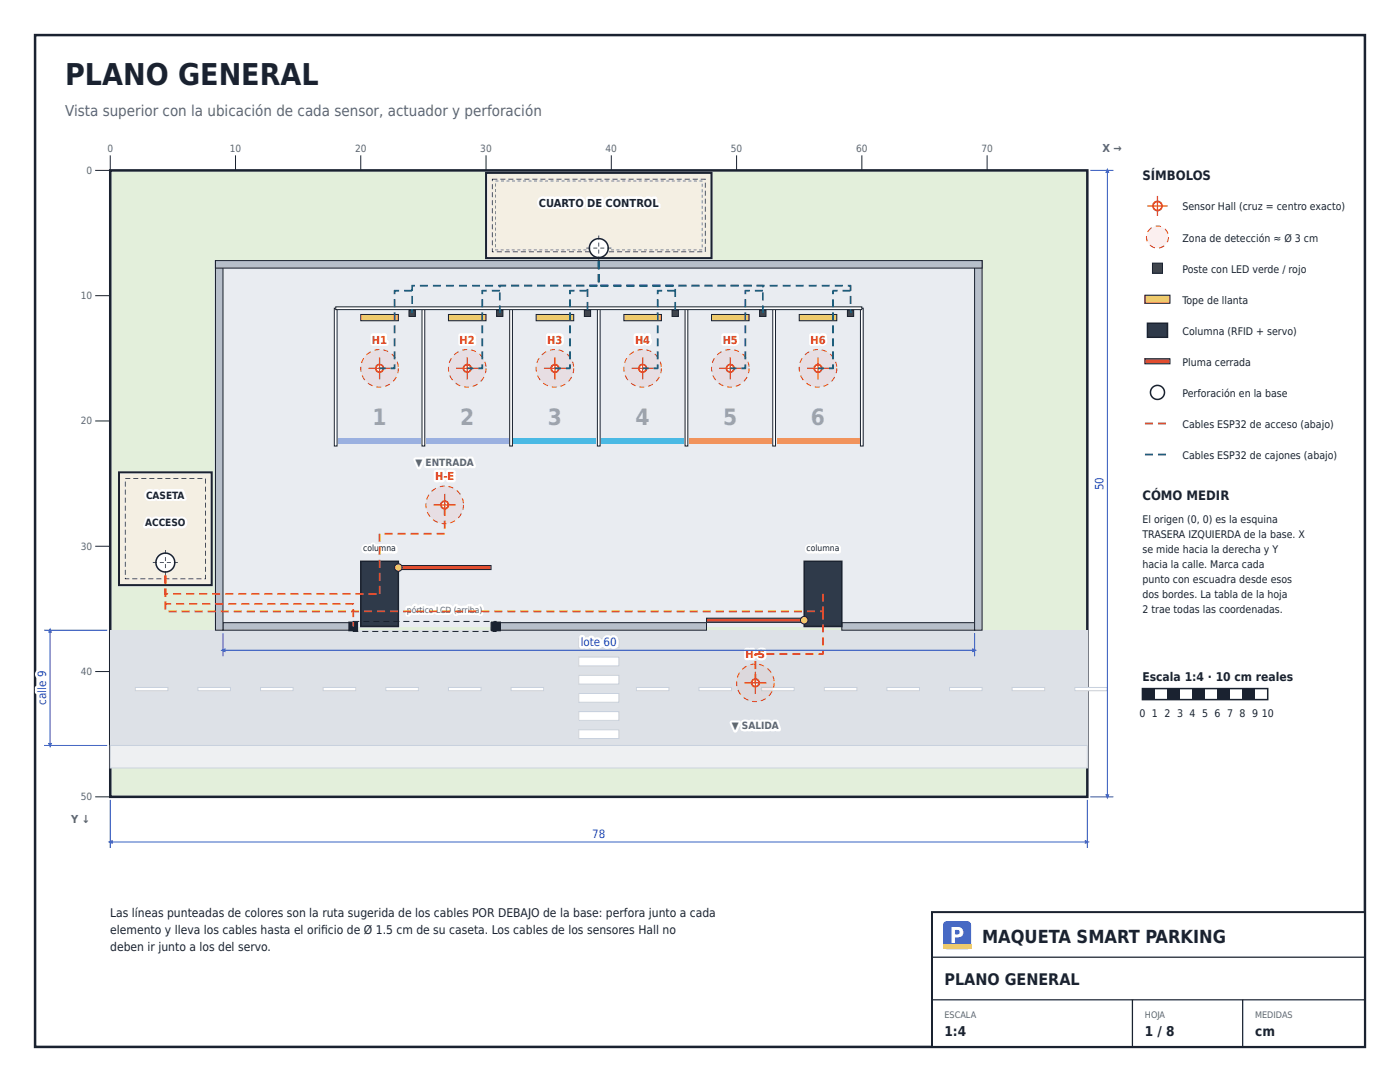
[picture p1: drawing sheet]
<svg xmlns="http://www.w3.org/2000/svg" width="279mm" height="216mm" viewBox="0 0 279 216" stroke-linecap="round" stroke-linejoin="round" font-family="sans-serif">
<path d="M7 7h265.4v201.9h-265.4z" fill="none" stroke="#1a2230" stroke-width=".5"/>
<path d="M186 182h86.4v26.9h-86.4z" fill="#fff"/>
<path d="M186 182h86.4v26.9h-86.4z" fill="none" stroke="#1a2230" stroke-width=".4"/>
<path d="M186 191h86.4M186 199.5h86.4M226 199.5v9.4M248 199.5v9.4" fill="none" stroke="#1a2230" stroke-width=".25"/>
<path d="M188.4 184l.6-.2h4a.8 .8 0 0 1 .8 .8v4a.8 .8 0 0 1-.8 .8h-4a.8 .8 0 0 1-.8-.8v-4z" fill="#1d4ed8"/>
<path d="M188.2 188.5h5.6v.9h-5.6z" fill="#f3c63f"/>
<g fill="none" stroke="#1a2230" stroke-width=".2">
<path d="M22 31v3h-3M47 31v3M72 31v3M97 31v3M122 31v3M147 31v3M172 31v3M197 31v3M19 59h3M19 84h3M19 109h3M19 134h3"/>
<path d="M19 159h3"/>
</g>
<path d="M22 34h195v125h-195z" fill="#e3efdb"/>
<path d="M22 34h195v125h-195z" fill="none" stroke="#1a2230" stroke-width=".5"/>
<path d="M44.5 53.5h150v71.5h-150z" fill="#e9ecf1"/>
<path d="M22 125.7h195v23h-195z" fill="#dde1e7"/>
<path d="M22 148.7h195v4.5h-195z" fill="#eef0f2"/>
<path d="M22 148.7h195v4.5h-195z" fill="none" stroke="#c9d1dc" stroke-width=".2"/>
<path d="M44.5 124.2h26.5v1.5h-26.5z" fill="#b7bfca"/>
<path d="M44.5 124.2h26.5v1.5h-26.5z" fill="none" stroke="#1a2230" stroke-width=".2"/>
<path d="M98 124.2h43v1.5h-43z" fill="#b7bfca"/>
<path d="M98 124.2h43v1.5h-43z" fill="none" stroke="#1a2230" stroke-width=".2"/>
<path d="M168 124.2h26.5v1.5h-26.5z" fill="#b7bfca"/>
<path d="M168 124.2h26.5v1.5h-26.5z" fill="none" stroke="#1a2230" stroke-width=".2"/>
<path d="M43 52h1.5v73.7h-1.5z" fill="#b7bfca"/>
<path d="M43 52h1.5v73.7h-1.5z" fill="none" stroke="#1a2230" stroke-width=".2"/>
<path d="M194.5 52h1.5v73.7h-1.5z" fill="#b7bfca"/>
<path d="M194.5 52h1.5v73.7h-1.5z" fill="none" stroke="#1a2230" stroke-width=".2"/>
<path d="M43 52h153v1.5h-153z" fill="#b7bfca"/>
<path d="M43 52h153v1.5h-153z" fill="none" stroke="#1a2230" stroke-width=".2"/>
<path d="M27 137.2h6.5v.6h-6.5z" fill="#fff"/>
<path d="M27 137.2h6.5v.6h-6.5z" fill="none" stroke="#c9d1dc" stroke-width=".2"/>
<path d="M39.5 137.2h6.5v.6h-6.5z" fill="#fff"/>
<path d="M39.5 137.2h6.5v.6h-6.5z" fill="none" stroke="#c9d1dc" stroke-width=".2"/>
<path d="M52 137.2h6.5v.6h-6.5z" fill="#fff"/>
<path d="M52 137.2h6.5v.6h-6.5z" fill="none" stroke="#c9d1dc" stroke-width=".2"/>
<path d="M64.5 137.2h6.5v.6h-6.5z" fill="#fff"/>
<path d="M64.5 137.2h6.5v.6h-6.5z" fill="none" stroke="#c9d1dc" stroke-width=".2"/>
<path d="M77 137.2h6.5v.6h-6.5z" fill="#fff"/>
<path d="M77 137.2h6.5v.6h-6.5z" fill="none" stroke="#c9d1dc" stroke-width=".2"/>
<path d="M89.5 137.2h6.5v.6h-6.5z" fill="#fff"/>
<path d="M89.5 137.2h6.5v.6h-6.5z" fill="none" stroke="#c9d1dc" stroke-width=".2"/>
<path d="M102 137.2h6.5v.6h-6.5z" fill="#fff"/>
<path d="M102 137.2h6.5v.6h-6.5z" fill="none" stroke="#c9d1dc" stroke-width=".2"/>
<path d="M127 137.2h6.5v.6h-6.5z" fill="#fff"/>
<path d="M127 137.2h6.5v.6h-6.5z" fill="none" stroke="#c9d1dc" stroke-width=".2"/>
<path d="M139.5 137.2h6.5v.6h-6.5z" fill="#fff"/>
<path d="M139.5 137.2h6.5v.6h-6.5z" fill="none" stroke="#c9d1dc" stroke-width=".2"/>
<path d="M152 137.2h6.5v.6h-6.5z" fill="#fff"/>
<path d="M152 137.2h6.5v.6h-6.5z" fill="none" stroke="#c9d1dc" stroke-width=".2"/>
<path d="M164.5 137.2h6.5v.6h-6.5z" fill="#fff"/>
<path d="M164.5 137.2h6.5v.6h-6.5z" fill="none" stroke="#c9d1dc" stroke-width=".2"/>
<path d="M177 137.2h6.5v.6h-6.5z" fill="#fff"/>
<path d="M177 137.2h6.5v.6h-6.5z" fill="none" stroke="#c9d1dc" stroke-width=".2"/>
<path d="M189.5 137.2h6.5v.6h-6.5z" fill="#fff"/>
<path d="M189.5 137.2h6.5v.6h-6.5z" fill="none" stroke="#c9d1dc" stroke-width=".2"/>
<path d="M202 137.2h6.5v.6h-6.5z" fill="#fff"/>
<path d="M202 137.2h6.5v.6h-6.5z" fill="none" stroke="#c9d1dc" stroke-width=".2"/>
<path d="M214.5 137.2h6.5v.6h-6.5z" fill="#fff"/>
<path d="M214.5 137.2h6.5v.6h-6.5z" fill="none" stroke="#c9d1dc" stroke-width=".2"/>
<path d="M115.5 127.5h8v1.7h-8z" fill="#fff"/>
<path d="M115.5 127.5h8v1.7h-8z" fill="none" stroke="#c9d1dc" stroke-width=".2"/>
<path d="M115.5 131.1h8v1.8h-8z" fill="#fff"/>
<path d="M115.5 131.1h8v1.8h-8z" fill="none" stroke="#c9d1dc" stroke-width=".2"/>
<path d="M115.5 134.7h8v1.8h-8z" fill="#fff"/>
<path d="M115.5 134.7h8v1.8h-8z" fill="none" stroke="#c9d1dc" stroke-width=".2"/>
<path d="M115.5 138.4h8v1.7h-8z" fill="#fff"/>
<path d="M115.5 138.4h8v1.7h-8z" fill="none" stroke="#c9d1dc" stroke-width=".2"/>
<path d="M115.5 142h8v1.7h-8z" fill="#fff"/>
<path d="M115.5 142h8v1.7h-8z" fill="none" stroke="#c9d1dc" stroke-width=".2"/>
<path d="M115.5 145.6h8v1.8h-8z" fill="#fff"/>
<path d="M115.5 145.6h8v1.8h-8z" fill="none" stroke="#c9d1dc" stroke-width=".2"/>
<path d="M66.7 61.5h.6v27.5h-.6z" fill="#fff"/>
<path d="M66.7 61.5h.6v27.5h-.6z" fill="none" stroke="#1a2230" stroke-width=".2"/>
<path d="M84.2 61.5h.6v27.5h-.6z" fill="#fff"/>
<path d="M84.2 61.5h.6v27.5h-.6z" fill="none" stroke="#1a2230" stroke-width=".2"/>
<path d="M101.7 61.5h.6v27.5h-.6z" fill="#fff"/>
<path d="M101.7 61.5h.6v27.5h-.6z" fill="none" stroke="#1a2230" stroke-width=".2"/>
<path d="M119.2 61.5h.6v27.5h-.6z" fill="#fff"/>
<path d="M119.2 61.5h.6v27.5h-.6z" fill="none" stroke="#1a2230" stroke-width=".2"/>
<path d="M136.7 61.5h.6v27.5h-.6z" fill="#fff"/>
<path d="M136.7 61.5h.6v27.5h-.6z" fill="none" stroke="#1a2230" stroke-width=".2"/>
<path d="M154.2 61.5h.6v27.5h-.6z" fill="#fff"/>
<path d="M154.2 61.5h.6v27.5h-.6z" fill="none" stroke="#1a2230" stroke-width=".2"/>
<path d="M171.7 61.5h.6v27.5h-.6z" fill="#fff"/>
<path d="M171.7 61.5h.6v27.5h-.6z" fill="none" stroke="#1a2230" stroke-width=".2"/>
<path d="M67 61.2h105v.6h-105z" fill="#fff"/>
<path d="M67 61.2h105v.6h-105z" fill="none" stroke="#1a2230" stroke-width=".2"/>
<path d="M72 62.7h7.5v1.3h-7.5z" fill="#f3c63f"/>
<path d="M72 62.7h7.5v1.3h-7.5z" fill="none" stroke="#1a2230" stroke-width=".2"/>
<path d="M67.5 87.5h16.5v1h-16.5z" fill="#8b8cf8"/>
<path d="M81.6 61.9h1.3v1.2h-1.3z" fill="#2e7d32"/>
<path d="M81.6 61.9h1.3v1.2h-1.3z" fill="none" stroke="#1a2230" stroke-width=".2"/>
<path d="M79 75.2l.2 .1-.7 .9-.1-.2zM76.8 77l.9-.4 .1 .1-.9 .5zM75.1 77.1h1v.2h-1zM73.5 76.4l.9 .5-.1 .2-.9-.6zM72.2 75l.2-.1 .5 .9-.2 .1zM71.9 73.2h.2l.1 .9-.2 .1zM72.5 71.4l.2 .1-.4 1-.2-.1zM73.1 70.7l.9-.6v.2l-.8 .6zM74.7 69.8l1-.1v.2l-.9 .1zM76.5 69.7l1 .4-.1 .2-.9-.4zM78.2 70.6l.8 .8-.2 .1-.7-.8zM79.2 72.2h.2l.2 1h-.2zM79.4 73.5h.2l-.1 1-.2-.1z" fill="#d62828"/>
<circle cx="75.7" cy="73.5" r=".75" fill="#fff"/>
<circle cx="75.7" cy="73.5" r=".75" fill="none" stroke="#d62828" stroke-width=".35"/>
<path d="M73.5 73.5h4.4M75.7 71.3v4.4" fill="none" stroke="#d62828" stroke-width=".25"/>
<path d="M89.5 62.7h7.5v1.3h-7.5z" fill="#f3c63f"/>
<path d="M89.5 62.7h7.5v1.3h-7.5z" fill="none" stroke="#1a2230" stroke-width=".2"/>
<path d="M85 87.5h16.5v1h-16.5z" fill="#8b8cf8"/>
<path d="M99.1 61.9h1.3v1.2h-1.3z" fill="#2e7d32"/>
<path d="M99.1 61.9h1.3v1.2h-1.3z" fill="none" stroke="#1a2230" stroke-width=".2"/>
<path d="M96.5 75.2l.2 .1-.7 .9-.1-.2zM94.3 77l.9-.4 .1 .1-.9 .5zM92.6 77.1h1v.2h-1zM91 76.4l.9 .5-.1 .2-.9-.6zM89.7 75l.2-.1 .5 .9-.2 .1zM89.4 73.2h.2l.1 .9-.2 .1zM90 71.4l.2 .1-.4 1-.2-.1zM90.6 70.7l.9-.6v.2l-.8 .6zM92.2 69.8l1-.1v.2l-.9 .1zM94 69.7l1 .4-.1 .2-.9-.4zM95.7 70.6l.8 .8-.2 .1-.7-.8zM96.7 72.2h.2l.2 1h-.2zM96.9 73.5h.2l-.1 1-.2-.1z" fill="#d62828"/>
<circle cx="93.2" cy="73.5" r=".75" fill="#fff"/>
<circle cx="93.2" cy="73.5" r=".75" fill="none" stroke="#d62828" stroke-width=".35"/>
<path d="M91 73.5h4.4M93.2 71.3v4.4" fill="none" stroke="#d62828" stroke-width=".25"/>
<path d="M107 62.7h7.5v1.3h-7.5z" fill="#f3c63f"/>
<path d="M107 62.7h7.5v1.3h-7.5z" fill="none" stroke="#1a2230" stroke-width=".2"/>
<path d="M102.5 87.5h16.5v1h-16.5z" fill="#38bdf8"/>
<path d="M116.6 61.9h1.3v1.2h-1.3z" fill="#2e7d32"/>
<path d="M116.6 61.9h1.3v1.2h-1.3z" fill="none" stroke="#1a2230" stroke-width=".2"/>
<path d="M114 75.2l.2 .1-.7 .9-.1-.2zM111.8 77l.9-.4 .1 .1-.9 .5zM110.1 77.1h1v.2h-1zM108.5 76.4l.9 .5-.1 .2-.9-.6zM107.2 75l.2-.1 .5 .9-.2 .1zM106.9 73.2h.2l.1 .9-.2 .1zM107.5 71.4l.2 .1-.4 1-.2-.1zM108.1 70.7l.9-.6v.2l-.8 .6zM109.7 69.8l1-.1v.2l-.9 .1zM111.5 69.7l1 .4-.1 .2-.9-.4zM113.2 70.6l.8 .8-.2 .1-.7-.8zM114.2 72.2h.2l.2 1h-.2zM114.4 73.5h.2l-.1 1-.2-.1z" fill="#d62828"/>
<circle cx="110.7" cy="73.5" r=".75" fill="#fff"/>
<circle cx="110.7" cy="73.5" r=".75" fill="none" stroke="#d62828" stroke-width=".35"/>
<path d="M108.5 73.5h4.4M110.7 71.3v4.4" fill="none" stroke="#d62828" stroke-width=".25"/>
<path d="M124.5 62.7h7.5v1.3h-7.5z" fill="#f3c63f"/>
<path d="M124.5 62.7h7.5v1.3h-7.5z" fill="none" stroke="#1a2230" stroke-width=".2"/>
<path d="M120 87.5h16.5v1h-16.5z" fill="#38bdf8"/>
<path d="M134.1 61.9h1.3v1.2h-1.3z" fill="#2e7d32"/>
<path d="M134.1 61.9h1.3v1.2h-1.3z" fill="none" stroke="#1a2230" stroke-width=".2"/>
<path d="M131.5 75.2l.2 .1-.7 .9-.1-.2zM129.3 77l.9-.4 .1 .1-.9 .5zM127.6 77.1h1v.2h-1zM126 76.4l.9 .5-.1 .2-.9-.6zM124.7 75l.2-.1 .5 .9-.2 .1zM124.4 73.2h.2l.1 .9-.2 .1zM125 71.4l.2 .1-.4 1-.2-.1zM125.6 70.7l.9-.6v.2l-.8 .6zM127.2 69.8l1-.1v.2l-.9 .1zM129 69.7l1 .4-.1 .2-.9-.4zM130.7 70.6l.8 .8-.2 .1-.7-.8zM131.7 72.2h.2l.2 1h-.2zM131.9 73.5h.2l-.1 1-.2-.1z" fill="#d62828"/>
<circle cx="128.2" cy="73.5" r=".75" fill="#fff"/>
<circle cx="128.2" cy="73.5" r=".75" fill="none" stroke="#d62828" stroke-width=".35"/>
<path d="M126 73.5h4.4M128.2 71.3v4.4" fill="none" stroke="#d62828" stroke-width=".25"/>
<path d="M142 62.7h7.5v1.3h-7.5z" fill="#f3c63f"/>
<path d="M142 62.7h7.5v1.3h-7.5z" fill="none" stroke="#1a2230" stroke-width=".2"/>
<path d="M137.5 87.5h16.5v1h-16.5z" fill="#fb923c"/>
<path d="M151.6 61.9h1.3v1.2h-1.3z" fill="#2e7d32"/>
<path d="M151.6 61.9h1.3v1.2h-1.3z" fill="none" stroke="#1a2230" stroke-width=".2"/>
<path d="M149 75.2l.2 .1-.7 .9-.1-.2zM146.8 77l.9-.4 .1 .1-.9 .5zM145.1 77.1h1v.2h-1zM143.5 76.4l.9 .5-.1 .2-.9-.6zM142.2 75l.2-.1 .5 .9-.2 .1zM141.9 73.2h.2l.1 .9-.2 .1zM142.5 71.4l.2 .1-.4 1-.2-.1zM143.1 70.7l.9-.6v.2l-.8 .6zM144.7 69.8l1-.1v.2l-.9 .1zM146.5 69.7l1 .4-.1 .2-.9-.4zM148.2 70.6l.8 .8-.2 .1-.7-.8zM149.2 72.2h.2l.2 1h-.2zM149.4 73.5h.2l-.1 1-.2-.1z" fill="#d62828"/>
<circle cx="145.7" cy="73.5" r=".75" fill="#fff"/>
<circle cx="145.7" cy="73.5" r=".75" fill="none" stroke="#d62828" stroke-width=".35"/>
<path d="M143.5 73.5h4.4M145.7 71.3v4.4" fill="none" stroke="#d62828" stroke-width=".25"/>
<path d="M159.5 62.7h7.5v1.3h-7.5z" fill="#f3c63f"/>
<path d="M159.5 62.7h7.5v1.3h-7.5z" fill="none" stroke="#1a2230" stroke-width=".2"/>
<path d="M155 87.5h16.5v1h-16.5z" fill="#fb923c"/>
<path d="M169.1 61.9h1.3v1.2h-1.3z" fill="#2e7d32"/>
<path d="M169.1 61.9h1.3v1.2h-1.3z" fill="none" stroke="#1a2230" stroke-width=".2"/>
<path d="M166.5 75.2l.2 .1-.7 .9-.1-.2zM164.3 77l.9-.4 .1 .1-.9 .5zM162.6 77.1h1v.2h-1zM161 76.4l.9 .5-.1 .2-.9-.6zM159.7 75l.2-.1 .5 .9-.2 .1zM159.4 73.2h.2l.1 .9-.2 .1zM160 71.4l.2 .1-.4 1-.2-.1zM160.6 70.7l.9-.6v.2l-.8 .6zM162.2 69.8l1-.1v.2l-.9 .1zM164 69.7l1 .4-.1 .2-.9-.4zM165.7 70.6l.8 .8-.2 .1-.7-.8zM166.7 72.2h.2l.2 1h-.2zM166.9 73.5h.2l-.1 1-.2-.1z" fill="#d62828"/>
<circle cx="163.2" cy="73.5" r=".75" fill="#fff"/>
<circle cx="163.2" cy="73.5" r=".75" fill="none" stroke="#d62828" stroke-width=".35"/>
<path d="M161 73.5h4.4M163.2 71.3v4.4" fill="none" stroke="#d62828" stroke-width=".25"/>
<path d="M23.7 94.2h18.5v22.5h-18.5z" fill="#f4efe3"/>
<path d="M23.7 94.2h18.5v22.5h-18.5z" fill="none" stroke="#1a2230" stroke-width=".4"/>
<path d="M26.6 95.4h1v.2h-1zM28.2 95.4h1v.2h-1zM29.8 95.4h1v.2h-1zM31.4 95.4h1v.2h-1zM33 95.4h1v.2h-1zM34.6 95.4h1v.2h-1zM36.2 95.4h1v.2h-1zM37.8 95.4h1v.2h-1zM39.4 95.4h1v.2h-1zM40.9 95.5h.2v1h-.2zM40.9 97.1h.2v1h-.2zM40.9 98.7h.2v1h-.2zM40.9 100.3h.2v1h-.2zM40.9 101.9h.2v1h-.2zM40.9 103.5h.2v1h-.2zM40.9 105.1h.2v1h-.2zM40.9 106.7h.2v1h-.2zM40.9 108.3h.2v1h-.2zM40.9 109.9h.2v1h-.2zM40.9 111.5h.2v1h-.2zM40.9 113.1h.2v1h-.2zM40.9 114.7h.2v.9h-.3v-.2l.2 .1zM39.2 115.4h1v.2h-1zM37.6 115.4h1v.2h-1zM36 115.4h1v.2h-1zM34.4 115.4h1v.2h-1zM32.8 115.4h1v.2h-1zM31.2 115.4h1v.2h-1zM29.6 115.4h1v.2h-1zM28 115.4h1v.2h-1zM26.4 115.4h1v.2h-1zM24.9 115.3h.2l-.1 .2 .8-.1v.2h-.9zM24.9 113.7h.2v1h-.2zM24.9 112.1h.2v1h-.2zM24.9 110.5h.2v1h-.2zM24.9 108.9h.2v1h-.2zM24.9 107.3h.2v1h-.2zM24.9 105.7h.2v1h-.2zM24.9 104.1h.2v1h-.2zM24.9 102.5h.2v1h-.2zM24.9 100.9h.2v1h-.2zM24.9 99.3h.2v1h-.2zM24.9 97.7h.2v1h-.2zM24.9 96.1h.2v1h-.2zM25 95.4h1v.2h-1z" fill="#1a2230"/>
<path d="M97 34.5h45v17h-45z" fill="#f4efe3"/>
<path d="M97 34.5h45v17h-45z" fill="none" stroke="#1a2230" stroke-width=".4"/>
<path d="M99.8 35.7h1v.1h-1zM101.4 35.7h1v.1h-1zM103 35.7h1v.1h-1zM104.6 35.7h1v.1h-1zM106.2 35.7h1v.1h-1zM107.8 35.7h1v.1h-1zM109.4 35.7h1v.1h-1zM111 35.7h1v.1h-1zM112.6 35.7h1v.1h-1zM114.2 35.7h1v.1h-1zM115.8 35.7h1v.1h-1zM117.4 35.7h1v.1h-1zM119 35.7h1v.1h-1zM120.6 35.7h1v.1h-1zM122.2 35.7h1v.1h-1zM123.8 35.7h1v.1h-1zM125.4 35.7h1v.1h-1zM127 35.7h1v.1h-1zM128.6 35.7h1v.1h-1zM130.2 35.7h1v.1h-1zM131.8 35.7h1v.1h-1zM133.4 35.7h1v.1h-1zM135 35.7h1v.1h-1zM136.6 35.7h1v.1h-1zM138.2 35.7h1v.1h-1zM139.8 35.7h1v.2l-1-.1zM140.7 36.4h.1v1h-.1zM140.7 38h.1v1h-.1zM140.7 39.6h.1v1h-.1zM140.7 41.2h.1v1h-.1zM140.7 42.8h.1v1h-.1zM140.7 44.4h.1v1h-.1zM140.7 46h.1v1h-.1zM140.7 47.6h.1v1h-.1zM140.7 49.2h.1v1h-.1zM139.1 50.2h1v.1h-1zM137.5 50.2h1v.1h-1zM135.9 50.2h1v.1h-1zM134.3 50.2h1v.1h-1zM132.7 50.2h1v.1h-1zM131.1 50.2h1v.1h-1zM129.5 50.2h1v.1h-1zM127.9 50.2h1v.1h-1zM126.3 50.2h1v.1h-1zM124.7 50.2h1v.1h-1zM123.1 50.2h1v.1h-1zM121.5 50.2h1v.1h-1zM119.9 50.2h1v.1h-1zM118.3 50.2h1v.1h-1zM116.7 50.2h1v.1h-1zM115.1 50.2h1v.1h-1zM113.5 50.2h1v.1h-1zM111.9 50.2h1v.1h-1zM110.3 50.2h1v.1h-1zM108.7 50.2h1v.1h-1zM107.1 50.2h1v.1h-1zM105.5 50.2h1v.1h-1zM103.9 50.2h1v.1h-1zM102.3 50.2h1v.1h-1zM100.7 50.2h1v.1h-1zM99.1 50.2h1v.1h-1zM98.2 49.5h.1l-.1 .7h.3v.1h-.3zM98.2 47.9h.1v1h-.1zM98.2 46.3h.1v1h-.1zM98.2 44.7h.1v1h-.1zM98.2 43.1h.1v1h-.1zM98.2 41.5h.1v1h-.1zM98.2 39.9h.1v1h-.1zM98.2 38.3h.1v1h-.1zM98.2 36.7h.1v1h-.1zM98.2 35.7h1v.1l-1-.1 .1 .4h-.1z" fill="#1a2230"/>
<path d="M100 36h.6v.2h-.6zM101.1 36h.6v.2h-.6zM102.2 36h.6v.2h-.6zM103.3 36h.6v.2h-.6zM104.4 36h.6v.2h-.6zM105.5 36h.6v.2h-.6zM106.6 36h.6v.2h-.6zM107.7 36h.6v.2h-.6zM108.8 36h.6v.2h-.6zM109.9 36h.6v.2h-.6zM111 36h.6v.2h-.6zM112.1 36h.6v.2h-.6zM113.2 36h.6v.2h-.6zM114.3 36h.6v.2h-.6zM115.4 36h.6v.2h-.6zM116.5 36h.6v.2h-.6zM117.6 36h.6v.2h-.6zM118.7 36h.6v.2h-.6zM119.8 36h.6v.2h-.6zM120.9 36h.6v.2h-.6zM122 36h.6v.2h-.6zM123.1 36h.6v.2h-.6zM124.2 36h.6v.2h-.6zM125.3 36h.6v.2h-.6zM126.4 36h.6v.2h-.6zM127.5 36h.6v.2h-.6zM128.6 36h.6v.2h-.6zM129.7 36h.6v.2h-.6zM130.8 36h.6v.2h-.6zM131.9 36h.6v.2h-.6zM133 36h.6v.2h-.6zM134.1 36h.6v.2h-.6zM135.2 36h.6v.2h-.6zM136.3 36h.6v.2h-.6zM137.4 36h.6v.2h-.6zM138.5 36h.6v.2h-.6zM139.6 36h.6v.2h-.6zM140.1 36.7h.1v.6h-.1zM140.1 37.8h.1v.6h-.1zM140.1 38.9h.1v.6h-.1zM140.1 40h.1v.6h-.1zM140.1 41.1h.1v.6h-.1zM140.1 42.2h.1v.6h-.1zM140.1 43.3h.1v.6h-.1zM140.1 44.4h.1v.6h-.1zM140.1 45.5h.1v.6h-.1zM140.1 46.6h.1v.6h-.1zM140.1 47.7h.1v.6h-.1zM140.1 48.8h.1v.6h-.1zM139.5 49.8h.6v.1h-.6zM138.4 49.8h.6v.1h-.6zM137.3 49.8h.6v.1h-.6zM136.2 49.8h.6v.1h-.6zM135.1 49.8h.6v.1h-.6zM134 49.8h.6v.1h-.6zM132.9 49.8h.6v.1h-.6zM131.8 49.8h.6v.1h-.6zM130.7 49.8h.6v.1h-.6zM129.6 49.8h.6v.1h-.6zM128.5 49.8h.6v.1h-.6zM127.4 49.8h.6v.1h-.6zM126.3 49.8h.6v.1h-.6zM125.2 49.8h.6v.1h-.6zM124.1 49.8h.6v.1h-.6zM123 49.8h.6v.1h-.6zM121.9 49.8h.6v.1h-.6zM120.8 49.8h.6v.1h-.6zM119.7 49.8h.6v.1h-.6zM118.6 49.8h.6v.1h-.6zM117.5 49.8h.6v.1h-.6zM116.4 49.8h.6v.1h-.6zM115.3 49.8h.6v.1h-.6zM114.2 49.8h.6v.1h-.6zM113.1 49.8h.6v.1h-.6zM112 49.8h.6v.1h-.6zM110.9 49.8h.6v.1h-.6zM109.8 49.8h.6v.1h-.6zM108.7 49.8h.6v.1h-.6zM107.6 49.8h.6v.1h-.6zM106.5 49.8h.6v.1h-.6zM105.4 49.8h.6v.1h-.6zM104.3 49.8h.6v.1h-.6zM103.2 49.8h.6v.1h-.6zM102.1 49.8h.6v.1h-.6zM101 49.8h.6v.1h-.6zM99.9 49.8h.6v.1h-.6zM98.8 49.8h.6v.1h-.6zM98.8 48.7h.2v.6h-.2zM98.8 47.6h.2v.6h-.2zM98.8 46.5h.2v.6h-.2zM98.8 45.4h.2v.6h-.2zM98.8 44.3h.2v.6h-.2zM98.8 43.2h.2v.6h-.2zM98.8 42.1h.2v.6h-.2zM98.8 41h.2v.6h-.2zM98.8 39.9h.2v.6h-.2zM98.8 38.8h.2v.6h-.2zM98.8 37.7h.2v.6h-.2zM98.8 36.6h.2v.6h-.2zM98.9 36h.6v.2h-.6z" fill="#5b6676"/>
<path d="M72 112h7.5v13h-7.5z" fill="#2f3a4a"/>
<path d="M72 112h7.5v13h-7.5z" fill="none" stroke="#1a2230" stroke-width=".3"/>
<path d="M79.5 112.8h18.5v.8h-18.5z" fill="#e53935"/>
<path d="M79.5 112.8h18.5v.8h-18.5z" fill="none" stroke="#1a2230" stroke-width=".2"/>
<circle cx="79.5" cy="113.2" r=".75" fill="#f3c63f"/>
<circle cx="79.5" cy="113.2" r=".75" fill="none" stroke="#1a2230" stroke-width=".2"/>
<path d="M92 102.4l.2 .1-.7 .9-.1-.1zM89.8 104.2l.9-.4 .1 .2-.9 .4zM88.1 104.3l1 .1v.2l-1-.1zM86.5 103.6l.9 .5-.1 .2-.9-.5zM85.2 102.2l.2-.1 .5 .9-.2 .2zM84.9 100.4l.2 .1 .1 .9h-.2zM85.5 98.7l.2 .1-.4 .9-.2-.1zM86.1 98l.9-.7v.2l-.8 .6zM87.7 97l1-.1v.2l-.9 .1zM89.5 97l1 .3-.1 .2-.9-.3zM91.2 97.8l.8 .8-.2 .1-.7-.7zM92.2 99.5l.2-.1 .2 1h-.2zM92.4 100.7h.2l-.1 1h-.2z" fill="#d62828"/>
<circle cx="88.7" cy="100.7" r=".75" fill="#fff"/>
<circle cx="88.7" cy="100.7" r=".75" fill="none" stroke="#d62828" stroke-width=".35"/>
<path d="M88.7 98.5v4.4M86.5 100.7h4.4" fill="none" stroke="#d62828" stroke-width=".25"/>
<path d="M160.5 112h7.5v13h-7.5z" fill="#2f3a4a"/>
<path d="M160.5 112h7.5v13h-7.5z" fill="none" stroke="#1a2230" stroke-width=".3"/>
<path d="M141 123.3h19.5v.8h-19.5z" fill="#e53935"/>
<path d="M141 123.3h19.5v.8h-19.5z" fill="none" stroke="#1a2230" stroke-width=".2"/>
<circle cx="160.5" cy="123.7" r=".75" fill="#f3c63f"/>
<circle cx="160.5" cy="123.7" r=".75" fill="none" stroke="#1a2230" stroke-width=".2"/>
<path d="M154 137.9l.2 .1-.7 .9-.1-.1zM151.8 139.7l.9-.4 .1 .2-.9 .4zM150.1 139.8l1 .1v.2l-1-.1zM148.5 139.1l.9 .5-.1 .2-.9-.5zM147.2 137.7l.2-.1 .5 .9-.2 .1zM146.9 135.9l.2 .1 .1 .9h-.2zM147.5 134.2l.2 .1-.4 .9-.2-.1zM148.1 133.5l.9-.7v.2l-.8 .6zM149.7 132.5l1-.1v.2l-.9 .1zM151.5 132.5l1 .3-.1 .2-.9-.3zM153.2 133.3l.8 .8-.2 .1-.7-.7zM154.2 135l.2-.1 .2 1h-.2zM154.4 136.2h.2l-.1 1h-.2z" fill="#d62828"/>
<circle cx="150.7" cy="136.2" r=".75" fill="#fff"/>
<circle cx="150.7" cy="136.2" r=".75" fill="none" stroke="#d62828" stroke-width=".35"/>
<path d="M148.5 136.2h4.4M150.7 134v4.4" fill="none" stroke="#d62828" stroke-width=".25"/>
<path d="M69.6 124.1h1.8v1.8h-1.8z" fill="#1a2230"/>
<path d="M69.6 124.1h1.8v1.8h-1.8z" fill="none" stroke="#1a2230" stroke-width=".2"/>
<path d="M98.1 124.1h1.8v1.8h-1.8z" fill="#1a2230"/>
<path d="M98.1 124.1h1.8v1.8h-1.8z" fill="none" stroke="#1a2230" stroke-width=".2"/>
<path d="M72.5 123.9h1.2v.2h-1.2zM74.5 123.9h1.2v.2h-1.2zM76.5 123.9h1.2v.2h-1.2zM78.5 123.9h1.2v.2h-1.2zM80.5 123.9h1.2v.2h-1.2zM82.5 123.9h1.2v.2h-1.2zM84.5 123.9h1.2v.2h-1.2zM86.5 123.9h1.2v.2h-1.2zM88.5 123.9h1.2v.2h-1.2zM90.5 123.9h1.2v.2h-1.2zM92.5 123.9h1.2v.2h-1.2zM94.5 123.9h1.2v.2h-1.2zM96.5 123.9h1.2v.2h-1.2zM98.5 123.9h.6v.8h-.2l.1-.7-.5 .1zM98.3 125.9l.7 .1-.1-.5h.2v.6h-.8zM96.3 125.9h1.2v.2h-1.2zM94.3 125.9h1.2v.2h-1.2zM92.3 125.9h1.2v.2h-1.2zM90.3 125.9h1.2v.2h-1.2zM88.3 125.9h1.2v.2h-1.2zM86.3 125.9h1.2v.2h-1.2zM84.3 125.9h1.2v.2h-1.2zM82.3 125.9h1.2v.2h-1.2zM80.3 125.9h1.2v.2h-1.2zM78.3 125.9h1.2v.2h-1.2zM76.3 125.9h1.2v.2h-1.2zM74.3 125.9h1.2v.2h-1.2zM72.3 125.9h1.2v.2h-1.2zM70.4 125.8h.2l-.1 .2 1-.1v.2h-1.1zM70.4 123.9h1.3v.2l-1.2-.1 .1 1h-.2z" fill="#1a2230"/>
<g fill="#e8590c">
<path d="M32.8 112.2h.4v1.6h-.4zM32.8 114.8h.4v1.6h-.4zM32.8 117.4h.4v1.6h-.4zM32.8 120h.4v.5h-.2v-.2h1.1v.4h-1.2zM35.1 120.3h1.6v.4h-1.6zM37.7 120.3h1.6v.4h-1.6zM40.3 120.3h1.6v.4h-1.6zM42.9 120.3h1.6v.4h-1.6zM45.5 120.3h1.6v.4h-1.6zM48.1 120.3h1.6v.4h-1.6zM50.7 120.3h1.6v.4h-1.6zM53.3 120.3h1.6v.4h-1.6zM56 120.3h1.5v.4h-1.5zM58.5 120.3h1.6v.4h-1.6zM61.1 120.3h1.6v.4h-1.6zM63.7 120.3h1.6v.4h-1.6zM66.3 120.3h1.6v.4h-1.6zM68.9 120.3h1.6l.2 .2h-.4h.2v.2h-1.6zM70.3 121.5h.4v1.6h-.4zM70.3 124.1h.4v.9h-.4z"/>
<path d="M32.8 112.2h.4v1.6h-.4zM32.8 114.8h.4v1.6h-.4zM32.8 117.4h.4v1.1h-.2v-.2h.5v.4l-.7-.1zM34.5 118.3h1.6v.4h-1.6zM37.1 118.3h1.6v.4h-1.6zM39.7 118.3h1.6v.4h-1.6zM42.3 118.3h1.6v.4h-1.6zM44.9 118.3h1.6v.4h-1.6zM47.5 118.3h1.6v.4h-1.6zM50.1 118.3h1.6v.4h-1.6zM52.7 118.3h1.6v.4h-1.6zM55.3 118.3h1.6v.4h-1.6zM57.9 118.3h1.6v.4h-1.6zM60.5 118.3h1.6v.4h-1.6zM63.1 118.3h1.6v.4h-1.6zM65.7 118.3h1.6v.4h-1.6zM68.3 118.3h1.6v.4h-1.6zM70.9 118.3h1.6v.4h-1.6zM73.5 118.3h1.6v.4h-1.6z"/>
<path d="M75.6 116.9h.3v1.6h-.3zM75.6 114.3h.3v1.6h-.3zM75.6 111.7h.3v1.6h-.3zM75.6 109.1h.3v1.6h-.3zM75.6 106.5h.3v1.6h-.3zM76.7 106.3h1.6v.4h-1.6zM79.3 106.3h1.6v.4h-1.6zM81.9 106.3h1.6v.4h-1.6zM84.5 106.3h1.6v.4h-1.6zM87.1 106.3h1.6v.4h-1.6zM88.6 103.9h.3v1.6h-.3zM88.6 101.3h.3v1.6h-.3z"/>
<path d="M32.8 112.2h.4v1.6h-.4zM32.8 114.8h.4v1.6h-.4zM32.8 117.4h.4v1.6h-.4zM32.8 120h.4v1.6h-.4zM33.6 121.8h1.6v.4h-1.6zM36.2 121.8h1.6v.4h-1.6zM38.8 121.8h1.6v.4h-1.6zM41.4 121.8h1.6v.4h-1.6zM44 121.8h1.6v.4h-1.6zM46.6 121.8h1.6v.4h-1.6zM49.2 121.8h1.6v.4h-1.6zM51.8 121.8h1.6v.4h-1.6zM54.4 121.8h1.6v.4h-1.6zM57 121.8h1.6v.4h-1.6zM59.6 121.8h1.6v.4h-1.6zM62.2 121.8h1.6v.4h-1.6zM64.8 121.8h1.6v.4h-1.6zM67.4 121.8h1.6v.4h-1.6zM70 121.8h1.6v.4h-1.6zM72.6 121.8h1.6v.4h-1.6zM75.2 121.8h1.7v.4h-1.7zM77.9 121.8h1.5v.4h-1.5zM80.4 121.8h1.6v.4h-1.6zM83 121.8h1.6v.4h-1.6zM85.6 121.8h1.6v.4h-1.6zM88.2 121.8h1.6v.4h-1.6zM90.8 121.8h1.6v.4h-1.6zM93.4 121.8h1.6v.4h-1.6zM96 121.8h1.6v.4h-1.6zM98.6 121.8h1.6v.4h-1.6zM101.2 121.8h1.6v.4h-1.6zM103.8 121.8h1.6v.4h-1.6zM106.4 121.8h1.6v.4h-1.6zM109 121.8h1.6v.4h-1.6zM111.6 121.8h1.6v.4h-1.6zM114.2 121.8h1.6v.4h-1.6zM116.8 121.8h1.6v.4h-1.6zM119.4 121.8h1.6v.4h-1.6zM122 121.8h1.6v.4h-1.6zM124.6 121.8h1.7v.4h-1.7zM127.2 121.8h1.6v.4h-1.6zM129.8 121.8h1.7v.4h-1.7zM132.5 121.8h1.5v.4h-1.5zM135 121.8h1.6v.4h-1.6zM137.6 121.8h1.6v.4h-1.6zM140.2 121.8h1.6v.4h-1.6zM142.8 121.8h1.7v.4h-1.7zM145.5 121.8h1.5v.4h-1.5zM148 121.8h1.6v.4h-1.6zM150.6 121.8h1.6v.4h-1.6zM153.2 121.8h1.6v.4h-1.6zM155.8 121.8h1.6v.4h-1.6zM158.4 121.8h1.6v.4h-1.6zM161 121.8h1.6v.4h-1.6zM164.1 121h.3v1.1l-.8 .1v-.4h.6v.2h-.1zM164.1 118.5h.3v1.5h-.3z"/>
<path d="M164.1 122h.3v1.6h-.3zM164.1 124.6h.3v1.6h-.3zM164.1 127.2h.3v1.6h-.3zM163.3 130.3h.9v.2h-.1v-.7h.3l-.1 .9h-1zM160.7 130.3h1.6v.4h-1.6zM158.1 130.3h1.6v.4h-1.6zM155.5 130.3h1.6v.4h-1.6zM152.9 130.3h1.6v.4h-1.6zM150.6 130.4l1.3-.1v.4h-1.2v-.2h.2v.4h-.3zM150.6 131.9h.3v1.6h-.3zM150.6 134.5h.3v1.6h-.3z"/>
</g>
<g fill="#0f766e">
<path d="M119.3 49.5h.4v1.6h-.4zM119.3 52.1h.4v1.6h-.4zM119.3 54.7h.4v1.6h-.4zM117.6 56.8h1.6v.4h-1.6zM115 56.8h1.6v.4h-1.6zM112.4 56.8h1.6v.4h-1.6zM109.8 56.8h1.6v.4h-1.6zM107.2 56.8h1.6v.4h-1.6zM104.6 56.8h1.6v.4h-1.6zM102 56.8h1.6v.4h-1.6zM99.4 56.8h1.6v.4h-1.6zM96.8 56.8h1.6v.4h-1.6zM94.2 56.8h1.6v.4h-1.6zM91.6 56.8h1.6v.4h-1.6zM89 56.8h1.6v.4h-1.6zM86.4 56.8h1.6v.4h-1.6zM83.8 56.8h1.6v.4h-1.6zM82.1 56.9l.7-.1v.4h-.6v-.2h.2v1h-.3zM82.1 59h.3v1.6h-.3zM82.1 61.6h.3v.9h-.3z"/>
<path d="M80.6 57.8h1.6v.4h-1.6zM78.6 57.9l1-.1v.4h-.9v-.2h.2v.7h-.3zM78.6 59.7h.3v1.6h-.3zM78.6 62.3h.3v1.6h-.3zM78.6 64.9h.3v1.6h-.3zM78.6 67.5h.3v1.6h-.3zM78.6 70.1h.3v1.6h-.3zM77.9 73.3h.8v.2h-.1v-.8h.3l-.1 1h-.9zM75.7 73.3h1.2v.4h-1.2z"/>
<path d="M119.3 49.5h.4v1.6h-.4zM119.3 52.1h.4v1.6h-.4zM119.3 54.7h.4v1.6h-.4zM117.6 56.8h1.6v.4h-1.6zM115 56.8h1.6v.4h-1.6zM112.4 56.8h1.6v.4h-1.6zM109.8 56.8h1.6v.4h-1.6zM107.2 56.8h1.6v.4h-1.6zM104.6 56.8h1.6v.4h-1.6zM102 56.8h1.6v.4h-1.6zM99.6 56.9l1.4-.1v.4h-1.3v-.2h.2v.3h-.3zM99.6 58.3h.3v1.6h-.3zM99.6 60.9h.3v1.6h-.3z"/>
<path d="M98.1 57.8h1.6v.4h-1.6zM96.1 57.9l1-.1v.4h-.9v-.2h.2v.7h-.3zM96.1 59.7h.3v1.6h-.3zM96.1 62.3h.3v1.6h-.3zM96.1 64.9h.3v1.6h-.3zM96.1 67.5h.3v1.6h-.3zM96.1 70.1h.3v1.6h-.3zM95.4 73.3h.8v.2h-.1v-.8h.3l-.1 1h-.9zM93.2 73.3h1.2v.4h-1.2z"/>
<path d="M119.3 49.5h.4v1.6h-.4zM119.3 52.1h.4v1.6h-.4zM119.3 54.7h.4v1.6h-.4zM117.6 56.8h1.6v.4h-1.6zM117.1 57.6h.3v1.6h-.3zM117.1 60.2h.3v1.6h-.3z"/>
<path d="M115.6 57.8h1.6v.4h-1.6zM113.6 57.9l1-.1v.4h-.9v-.2h.2v.7h-.3zM113.6 59.7h.3v1.6h-.3zM113.6 62.3h.3v1.6h-.3zM113.6 64.9h.3v1.6h-.3zM113.6 67.5h.3v1.6h-.3zM113.6 70.1h.3v1.6h-.3zM112.9 73.3h.8v.2h-.1v-.8h.3l-.1 1h-.9zM110.7 73.3h1.2v.4h-1.2z"/>
<path d="M119.3 49.5h.4v1.6h-.4zM119.3 52.1h.4v1.6h-.4zM119.3 54.7h.4v1.6h-.4zM119.8 56.8h1.6v.4h-1.6zM122.4 56.8h1.6v.4h-1.6zM125 56.8h1.6v.4h-1.6zM127.6 56.8h1.6v.4h-1.6zM130.2 56.8h1.6v.4h-1.6zM132.8 56.8h1.6v.4h-1.6zM134.6 57.6h.3v1.6h-.3zM134.6 60.2h.3v1.6h-.3z"/>
<path d="M133.1 57.8h1.6v.4h-1.6zM131.1 57.9l1-.1v.4h-.9v-.2h.2v.7h-.3zM131.1 59.7h.3v1.6h-.3zM131.1 62.3h.3v1.6h-.3zM131.1 64.9h.3v1.6h-.3zM131.1 67.5h.3v1.6h-.3zM131.1 70.1h.3v1.6h-.3zM130.4 73.3h.8v.2h-.1v-.8h.3l-.1 1h-.9zM128.2 73.3h1.2v.4h-1.2z"/>
<path d="M119.3 49.5h.4v1.6h-.4zM119.3 52.1h.4v1.6h-.4zM119.3 54.7h.4v1.6h-.4zM119.8 56.8h1.6v.4h-1.6zM122.4 56.8h1.6v.4h-1.6zM125 56.8h1.6v.4h-1.6zM127.6 56.8h1.6v.4h-1.6zM130.2 56.8h1.6v.4h-1.6zM132.8 56.8h1.6v.4h-1.6zM135.4 56.8h1.6v.4h-1.6zM138 56.8h1.6v.4h-1.6zM140.6 56.8h1.6v.4h-1.6zM143.2 56.8h1.6v.4h-1.6zM145.8 56.8h1.6v.4h-1.6zM148.4 56.8h1.6v.4h-1.6zM151 56.8h1.3l.1 .5h-.3v-.3h.1v.2h-1.2zM152.1 58.3h.3v1.6h-.3zM152.1 60.9h.3v1.6h-.3z"/>
<path d="M150.6 57.8h1.6v.4h-1.6zM148.6 57.9l1-.1v.4h-.9v-.2h.2v.7h-.3zM148.6 59.7h.3v1.6h-.3zM148.6 62.3h.3v1.6h-.3zM148.6 64.9h.3v1.6h-.3zM148.6 67.5h.3v1.6h-.3zM148.6 70.1h.3v1.6h-.3zM148.6 72.7h.3v.9l-1 .1v-.4h.8v.2h-.1zM145.7 73.3h1.2v.4h-1.2z"/>
<path d="M119.3 49.5h.4v1.6h-.4zM119.3 52.1h.4v1.6h-.4zM119.3 54.7h.4v1.6h-.4zM119.8 56.8h1.6v.4h-1.6zM122.4 56.8h1.6v.4h-1.6zM125 56.8h1.6v.4h-1.6zM127.6 56.8h1.6v.4h-1.6zM130.2 56.8h1.6v.4h-1.6zM132.8 56.8h1.6v.4h-1.6zM135.4 56.8h1.6v.4h-1.6zM138 56.8h1.6v.4h-1.6zM140.6 56.8h1.6v.4h-1.6zM143.2 56.8h1.6v.4h-1.6zM145.8 56.8h1.6v.4h-1.6zM148.4 56.8h1.6v.4h-1.6zM151 56.8h1.6v.4h-1.6zM153.6 56.8h1.6v.4h-1.6zM156.2 56.8h1.6v.4h-1.6zM158.8 56.8h1.6v.4h-1.6zM161.4 56.8h1.6v.4h-1.6zM164 56.8h1.6v.4h-1.6zM166.6 56.8h1.6v.4h-1.6zM169.2 56.8l.7 .1v1.1h-.3v-1h.1v.2h-.5zM169.6 59h.3v1.6h-.3zM169.6 61.6h.3v.9h-.3z"/>
<path d="M168.1 57.8h1.6v.4h-1.6zM166.1 57.9l1-.1v.4h-.9v-.2h.2v.7h-.3zM166.1 59.7h.3v1.6h-.3zM166.1 62.3h.3v1.6h-.3zM166.1 64.9h.3v1.6h-.3zM166.1 67.5h.3v1.6h-.3zM166.1 70.1h.3v1.6h-.3zM165.4 73.3h.8v.2h-.1v-.8h.3l-.1 1h-.9zM163.2 73.3h1.2v.4h-1.2z"/>
</g>
<circle cx="33" cy="112.2" r="1.88" fill="#fff"/>
<circle cx="33" cy="112.2" r="1.88" fill="none" stroke="#1a2230" stroke-width=".3"/>
<g fill="#1a2230">
<path d="M30.5 112.2h.8v.1h-.8zM31.9 112.2h.8v.1h-.8zM33.3 112.2h.8v.1h-.8zM34.7 112.2h.8v.1h-.8z"/>
<path d="M32.9 109.7h.2v.8h-.2zM32.9 111.1h.2v.8h-.2zM32.9 112.5h.2v.8h-.2zM32.9 113.9h.2v.8h-.2z"/>
</g>
<circle cx="119.5" cy="49.5" r="1.88" fill="#fff"/>
<circle cx="119.5" cy="49.5" r="1.88" fill="none" stroke="#1a2230" stroke-width=".3"/>
<g fill="#1a2230">
<path d="M117 49.4h.8v.2h-.8zM118.4 49.4h.8v.2h-.8zM119.8 49.4h.8v.2h-.8zM121.2 49.4h.8v.2h-.8z"/>
<path d="M119.4 47h.2v.8h-.2zM119.4 48.4h.2v.8h-.2zM119.4 49.8h.2v.8h-.2zM119.4 51.2h.2v.8h-.2z"/>
</g>
<path d="M22 159.6v9.6M217 159.6v9.6M22 168h195" fill="none" stroke="#1d4ed8" stroke-width=".2"/>
<g fill="#1d4ed8">
<path d="M21.5 168l1-.4v.8z"/>
<path d="M216.5 167.6l1 .4-1 .4z"/>
</g>
<path d="M217.6 34h4.6M221 34v125M217.6 159h4.6" fill="none" stroke="#1d4ed8" stroke-width=".2"/>
<g fill="#1d4ed8">
<path d="M221 33.5l.4 1h-.8z"/>
<path d="M220.6 158.5h.8l-.4 1z"/>
</g>
<path d="M44.5 126.3v4.6M44.5 129.7h150M194.5 126.3v4.6" fill="none" stroke="#1d4ed8" stroke-width=".2"/>
<g fill="#1d4ed8">
<path d="M44 129.7l1-.4v.8z"/>
<path d="M194 129.4l1 .4-1 .4z"/>
</g>
<path d="M8.8 125.7h12.6M10 125.7v23M8.8 148.7h12.6" fill="none" stroke="#1d4ed8" stroke-width=".2"/>
<g fill="#1d4ed8">
<path d="M10 125.2l.4 1h-.8z"/>
<path d="M9.6 148.2h.8l-.4 1z"/>
</g>
<circle cx="231" cy="41.1" r=".9" fill="#fff"/>
<circle cx="231" cy="41.1" r=".9" fill="none" stroke="#d62828" stroke-width=".35"/>
<path d="M231 39.1v4M229 41.1h4" fill="none" stroke="#d62828" stroke-width=".25"/>
<path d="M231.3 49.4l1-.4 .1 .1-.8 .4-.3 .1zM229.6 48.8l.9 .5v.2l-.8-.3-.3-.2zM228.7 47.1h.2l.2 1-.2 .1zM229.3 45.7l.5-.3 .1 .1-.8 .8-.1-.1zM230.6 45l1.1 .1v.2l-1-.1zM232.5 45.6l.7 1-.2 .1-.6-1zM233.1 47.3h.2v.3l-.3 .8-.1-.1z" fill="#d62828"/>
<path d="M230 52.5h2v2h-2z" fill="#2e7d32"/>
<path d="M230 52.5h2v2h-2z" fill="none" stroke="#1a2230" stroke-width=".2"/>
<path d="M228.5 58.9h5v1.6h-5z" fill="#f3c63f"/>
<path d="M228.5 58.9h5v1.6h-5z" fill="none" stroke="#1a2230" stroke-width=".2"/>
<path d="M229 64.5h4v2.8h-4z" fill="#2f3a4a"/>
<path d="M229 64.5h4v2.8h-4z" fill="none" stroke="#1a2230" stroke-width=".3"/>
<path d="M228.5 71.6h5v1h-5z" fill="#e53935"/>
<path d="M228.5 71.6h5v1h-5z" fill="none" stroke="#1a2230" stroke-width=".2"/>
<circle cx="231" cy="78.3" r="1.4" fill="#fff"/>
<circle cx="231" cy="78.3" r="1.4" fill="none" stroke="#1a2230" stroke-width=".3"/>
<path d="M228.5 84.3h1.6v.4h-1.6zM231.1 84.3h1.6v.4h-1.6z" fill="#e8590c"/>
<path d="M228.5 90.5h1.6v.4h-1.6zM231.1 90.5h1.6v.4h-1.6z" fill="#0f766e"/>
<path d="M228 137.4h25v2.2h-25z" fill="#fff"/>
<path d="M228 137.4h25v2.2h-25z" fill="none" stroke="#1a2230" stroke-width=".3"/>
<g fill="#1a2230">
<path d="M228 137.4h2.5v2.2h-2.5z"/>
<path d="M233 137.4h2.5v2.2h-2.5z"/>
<path d="M238 137.4h2.5v2.2h-2.5z"/>
<path d="M243 137.4h2.5v2.2h-2.5z"/>
<path d="M248 137.4h2.5v2.2h-2.5z"/>
</g>
<text font-size="6" fill="#1a2230" x="13" y="17">PLANO GENERAL</text>
<g font-size="4.5" fill="#9aa4b2">
<text x="74.3" y="84.7">1</text>
<text x="91.8" y="84.7">2</text>
<text x="109.3" y="84.7">3</text>
<text x="126.8" y="84.7">4</text>
<text x="144.3" y="84.7">5</text>
<text x="161.8" y="84.7">6</text>
</g>
<text font-size="4.4" fill="#fff" x="189.5" y="188.1">P</text>
<text font-size="3.6" fill="#1a2230" x="196" y="188.2">MAQUETA SMART PARKING</text>
<text font-size="3.2" fill="#1a2230" x="188.5" y="196.6">PLANO GENERAL</text>
<text font-size="3" fill="#5b6676" x="13" y="23.2">Vista superior con la ubicación de cada sensor, actuador y perforación</text>
<g font-size="2.7" fill="#1a2230">
<text x="188.5" y="206.8">1:4</text>
<text x="228.5" y="206.8">1 / 8</text>
<text x="250.5" y="206.8">cm</text>
</g>
<g font-size="2.6" fill="#1a2230">
<text x="228" y="36">SÍMBOLOS</text>
<text x="228" y="99.8">CÓMO MEDIR</text>
</g>
<g font-size="2.4" fill="#1a2230">
<text x="228" y="135.8">Escala 1:4 · 10 cm reales</text>
<text x="22" y="183">Las líneas punteadas de colores son la ruta sugerida de los cables POR DEBAJO de la base: perfora junto a cada</text>
<text x="22" y="186.4">elemento y lleva los cables hasta el orifi cio de Ø 1.5 cm de su caseta. Los cables de los sensores Hall no</text>
<text x="22" y="189.8">deben ir junto a los del servo.</text>
</g>
<g font-size="2.3" fill="#fff">
<text x="220.2" y="97.8" transform="rotate(-90 220.2 97.8)">50</text>
<text x="115.9" y="128.9">lote 60</text>
<text x="9.2" y="140.7" transform="rotate(-90 9.2 140.7)">calle9</text>
<text x="118.2" y="167.2">7</text>
</g>
<g font-size="2.3" fill="#1d4ed8">
<text x="115.9" y="128.9">lote60</text>
<text x="9.2" y="140.7" transform="rotate(-90 9.2 140.7)">calle 9</text>
<text x="118.2" y="167.2">78</text>
</g>
<g font-size="2.2" fill="#fff">
<text x="220" y="30.4">X→</text>
<text x="107.5" y="41.2">CUA TODE CONTROL</text>
<text x="74.2" y="68.5">H1</text>
<text x="91.7" y="68.5">H2</text>
<text x="109.2" y="68.5">H3</text>
<text x="126.7" y="68.5">H4</text>
<text x="144.2" y="68.5">H5</text>
<text x="161.7" y="68.5">H6</text>
<text x="86.8" y="95.8">H-</text>
<text x="148.8" y="131.3">H-</text>
<text x="14.2" y="164.2">Y↓</text>
</g>
<g font-size="2.2" fill="#5b6676">
<text x="222.2" y="30.4">→</text>
<text x="16.3" y="164.2">↓</text>
</g>
<g font-size="2.2" fill="#1a2230">
<text x="107.5" y="41.2">CUAR O DECONTROL</text>
<text x="112.1" y="41.2">RT</text>
</g>
<g font-size="2.2" fill="#d62828">
<text x="88.5" y="95.8">-E</text>
<text x="150.5" y="131.3">-S</text>
</g>
<g font-size="2.1" fill="#1a2230">
<text x="236" y="42">Sensor Hall (cruz = centro exacto)</text>
<text x="236" y="48.2">Zona de detección ≈ Ø 3 cm</text>
<text x="236" y="54.4">Poste con LED verde / rojo</text>
<text x="236" y="60.6">Tope de llanta</text>
<text x="236" y="66.8">Columna (RFID + servo)</text>
<text x="236" y="73">Pluma cerrada</text>
<text x="236" y="79.2">Perforación en la base</text>
<text x="236" y="85.4">Cables ESP32 de acceso (abajo)</text>
<text x="236" y="91.6">Cables ESP32 de cajones (abajo)</text>
<text x="228" y="104.4">El origen (0, 0) es la esquina</text>
<text x="228" y="107.4">TRASERA IZQUIERDA de la base. X</text>
<text x="228" y="110.4">se mide hacia la derecha y Y</text>
<text x="228" y="113.3">hacia la calle. Marca cada</text>
<text x="228" y="116.3">punto con escuadra desde esos</text>
<text x="228" y="119.3">dos bordes. La tabla de la hoja</text>
<text x="228" y="122.3">2 trae todas las coordenadas.</text>
<text x="227.4" y="143">0</text>
<text x="229.9" y="143">1</text>
<text x="232.4" y="143">2</text>
<text x="234.9" y="143">3</text>
<text x="237.4" y="143">4</text>
<text x="239.9" y="143">5</text>
<text x="242.4" y="143">6</text>
<text x="244.9" y="143">7</text>
<text x="247.4" y="143">8</text>
<text x="249.9" y="143">9</text>
<text x="251.8" y="143">10</text>
</g>
<g font-size="2" fill="#fff">
<text x="17.3" y="34.7">0</text>
<text x="21.4" y="30.4">0</text>
<text x="45.9" y="30.4">1</text>
<text x="70.9" y="30.4">2</text>
<text x="95.9" y="30.4">3</text>
<text x="120.9" y="30.4">40</text>
<text x="145.9" y="30.4">5</text>
<text x="170.9" y="30.4">60</text>
<text x="195.9" y="30.4">7</text>
<text x="16.1" y="59.7">1</text>
<text x="16.1" y="84.7">2</text>
<text x="82.9" y="93">▼ENTRA A</text>
<text x="29.1" y="99.5">CAS TA</text>
<text x="29" y="105">ACE</text>
<text x="16.1" y="109.7">3</text>
<text x="16.1" y="134.7">40</text>
<text x="146.1" y="145.5">▼SALDA</text>
<text x="16.1" y="159.7">5</text>
</g>
<g font-size="2" fill="#5b6676">
<text x="45.9" y="30.4">10</text>
<text x="70.9" y="30.4">20</text>
<text x="95.9" y="30.4">30</text>
<text x="145.9" y="30.4">50</text>
<text x="195.9" y="30.4">70</text>
<text x="16.1" y="59.7">10</text>
<text x="16.1" y="84.7">20</text>
<text x="82.9" y="93">▼ ENTRAD</text>
<text x="91.7" y="93">DA</text>
<text x="16.1" y="109.7">30</text>
<text x="146.1" y="145.5">▼ SAIDA</text>
<text x="150.7" y="145.5">LI</text>
<text x="16.1" y="159.7">50</text>
</g>
<g font-size="2" fill="#1a2230">
<text x="29.1" y="99.5">CAET</text>
<text x="31.9" y="99.5">SE A</text>
<text x="29" y="105">AC ESO</text>
<text x="30.3" y="105">CC SO</text>
</g>
<g font-size="1.8" fill="#5b6676">
<text x="188.5" y="203.2">ESCALA</text>
<text x="228.5" y="203.2">HOJA</text>
<text x="250.5" y="203.2">MEDIDAS</text>
</g>
<g font-size="1.7" fill="#fff">
<text x="72.5" y="110">columna</text>
<text x="161" y="110">columna</text>
<text x="81.2" y="122.2">póric</text>
</g>
<g font-size="1.7" fill="#5b6676">
<text x="81.2" y="122.2">pórtcoLCD(rriba)</text>
<text x="83.8" y="122.2">tio LCD (a</text>
<text x="91.2" y="122.2">ariba)</text>
</g>
</svg>
